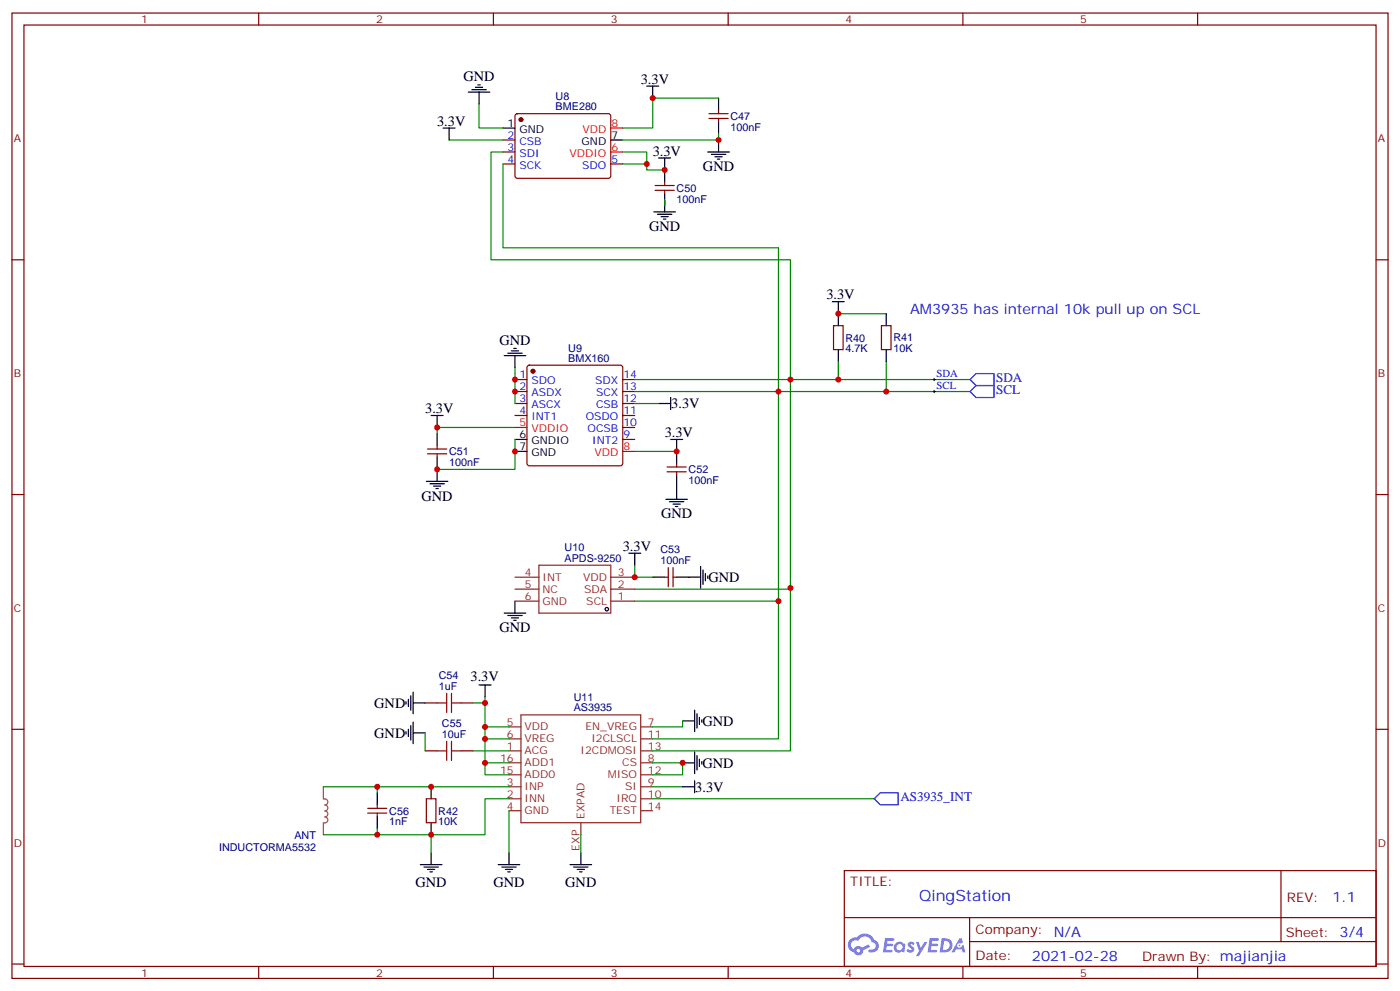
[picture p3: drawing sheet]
<svg xmlns="http://www.w3.org/2000/svg" width="412mm" height="292mm" viewBox="0 0 412 292" stroke-linecap="round" stroke-linejoin="round" font-family="sans-serif">
<g fill="none" stroke="#870000" stroke-width=".35">
<path d="M3.5 3.8h405.4v284.4h-405.4zM7.1 7.4h398.2v277.3h-398.2zM76.2 3.8v3.6M145.3 3.8v3.6M214.5 3.8v3.6M283.6 3.8v3.6M352.8 3.8v3.6M3.5 76.5h3.6M405.3 76.5h3.6M3.5 145.7h3.6M405.3 145.7h3.6M3.5 214.8h3.6"/>
<path d="M405.3 214.8h3.6M248.7 256.4h156.6v28.3h-156.6zM377.3 256.5v20.8M248.7 270.3h156.5M285.6 277.3h119.6M285.6 270.3v14.1M3.5 284h3.6M76.2 284.7v3.5M145.3 284.7v3.5M214.5 284.7v3.5M283.6 284.7v3.5M352.8 284.7v3.5"/>
<path d="M405.3 284h3.6"/>
</g>
<g fill="#5487ff">
<path d="M267.7 277.6a1.22 1.22 0 0 1 1.7 .3l-.4 .6a.47 .47 0 0 0-.3-.5 .47 .47 0 0 0-.5 .2l.1 .3a1.14 1.14 0 0 1 .8 1.7 1.14 1.14 0 0 1-1.9 0l-.2-.2 .5-.5 .7 .4a.29 .29 0 0 0 .3-.3 .29 .29 0 0 0-.2-.3 1.04 1.04 0 0 1-.6-1.7z"/>
<path d="M260.7 276.4h2.4l.3 .1-.2 .5-1.8 .1-.1 .9h1.5l.3 .3-.3 .4h-1.6l-.2 1.1h1.7l.2 .4-.2 .3h-2.6z"/>
<path d="M273.8 276.4h2.4l.3 .1-.1 .5-1.8 .1-.2 .9h1.6l.3 .3-.4 .4h-1.6l-.1 1.1h1.7l.2 .4-.2 .3h-2.6z"/>
<path d="M282.6 276.4h.7l.3 1.2-.6 .3a.69 .69 0 0 0-1 .3 .69 .69 0 0 0 .4 1 .69 .69 0 0 0 .9-.6l.5-.3 .6 2.2h-.8l-.2-.9h-1.8l-.5 .9h-.8z"/>
<path d="M269.8 277.4h.8l.6 1.9 1.1-1.9h.9l-2.6 4.2h-.8l.9-1.5z"/>
<path d="M277.4 276.4l-.6 4.1h1.3a2.11 2.11 0 0 0 2.5-2.1 2.11 2.11 0 0 0-2.5-2zM278.1 277.1a1.39 1.39 0 0 1 1.7 1.4 1.39 1.39 0 0 1-1.8 1.3h-.3z"/>
<path d="M263.7 278a1.54 1.54 0 0 0-.1 2.1 1.54 1.54 0 0 0 2.2 .2l.6 .2 .3-2.3-.2-.2-.4-.1a1.49 1.49 0 0 0-2.4 .1zM264 279a.94 .94 0 0 1 1.8 0 .94 .94 0 0 1-1.8 0z"/>
<path d="M250.4 276.7a2.18 2.18 0 0 0 1.1 3.8 1.44 1.44 0 0 0 1.6 .9 1.44 1.44 0 0 0 1.2-1.5l2-1-.5-.7-1.9 .9a1.47 1.47 0 0 0-2.4 .5 1.39 1.39 0 0 1-.7-2 1.39 1.39 0 0 1 2-.5 2.12 2.12 0 0 1 2.2-1.3 2.12 2.12 0 0 1 1.9 1.7 1.14 1.14 0 0 1 1.1 1.4 1.14 1.14 0 0 1-1.7 .8 .43 .43 0 0 0-.5 .3 .43 .43 0 0 0 .4 .5 1.98 1.98 0 0 0 2.5-1.2 1.98 1.98 0 0 0-1.2-2.5 3.1 3.1 0 0 0-5.3-.7l-.9 .1zM252.3 280a.55 .55 0 0 1 1.1 0 .55 .55 0 0 1-1.1 0z"/>
<circle cx="282.6" cy="278.5" r=".26"/>
</g>
<g fill="#870000" stroke="#870000" stroke-width=".35">
<circle cx="153.5" cy="35.2" r=".53"/>
<circle cx="157" cy="109.3" r=".53"/>
</g>
<g fill="none" stroke="#870000" stroke-width=".35">
<path d="M151.9 33.7l.5-.2h27.1l.4 .7v17.9l-.7 .4h-27.1l-.4-.7v-17.6zM208.8 33.5h5.7M208.8 34.9h5.7M211.7 32.4v1.1M211.7 34.9v1M148.2 41.2h3.5M148.2 44.8h3.5M148.2 48.3h3.5M179.9 48.3h3.5M193 54.6h5.6M193 56.1h5.6M195.8 53.6v1"/>
<path d="M195.8 56.1v1M245.5 95.9h2.9v7.1h-2.9zM259.6 95.9h2.9v7.1h-2.9zM151.7 111.8h3.5M151.7 115.3h3.5M151.7 118.9h3.5M155.5 107.8l.4-.2h26.8l.5 .2 .2 .5v28.2l-.2 .5-.5 .2h-26.8l-.5-.2-.2-.5v-28.2zM183.4 111.8h3.6M183.4 115.3h3.6M183.4 118.9h3.6M125.9 132.3h5.7M125.9 133.7h5.7"/>
<path d="M128.8 131.2v1.1M128.8 133.7v1M151.7 122.4h3.5M183.4 122.4h3.6M183.4 129.4h3.6M183.4 125.9h3.6M196.5 137.5h5.6M196.5 139h5.6M199.3 136.5v1M199.3 139v1M195.8 170h1M196.8 167.2v5.6"/>
<path d="M198.3 167.2v5.6M198.3 170h1M125.2 207h3.6M135.8 207h3.5M108.3 239.5h5.6M108.3 238.1h5.6M111.1 237v1.1M111.1 239.5v1.1M125.2 221.2h3.6M125.6 235.3h2.8v7h-2.8zM135.8 221.2h3.5"/>
</g>
<g fill="none" stroke="#000" stroke-width=".35">
<path d="M130.5 37.7h3.6M132.3 37.7v3.5M137.9 27.1h6.4M139 26.4h4.2M140.1 25.7h2.1M140.8 25h.7M141.1 27.1v3.6M148.2 37.7h3.5M190.5 25.4h3.5M192.3 25.4v3.5M211.7 28.9v3.5M211.7 35.9v3.6"/>
<path d="M179.9 41.2h3.5M194 46.5h3.6M195.8 46.5v7.1M195.8 57.1v5.3M208.5 44.8h6.3M209.5 45.5h4.3M210.6 46.2h2.1M211.3 46.9h.7M211.7 41.2v3.6M192.6 62.4h6.4M193.7 63.1h4.2M194.7 63.8h2.1"/>
<path d="M195.4 64.5h.7M245.2 88.9h3.5M246.9 88.9v7M261.1 92.4v3.5M148.5 104.7h6.4M149.6 104h4.2M150.6 103.3h2.2M151.3 102.6h.7M151.7 104.7v3.6M194 118.9h3.6M197.6 117.1v3.5M246.9 103v3.5"/>
<path d="M261.1 103v3.5M127 122.4h3.5M128.8 122.4v3.5M128.8 127.7v3.5M128.8 134.7v7.1M151.7 129.4h3.5M151.7 133h3.5M197.6 129.4h3.5M199.3 129.4v7.1M125.6 141.8h6.3M126.6 142.5h4.3M127.7 143.2h2.1"/>
<path d="M128.4 143.9h.7M196.1 147.1h6.4M197.2 147.8h4.2M198.3 148.5h2.1M199 149.2h.7M199.3 140v7.1M151.7 177.1v3.5M185.2 162.9h3.5M187 162.9v3.6M192.3 170h3.5M199.3 170h7.1M206.4 166.8v6.4"/>
<path d="M207.1 167.9v4.2M207.8 168.9v2.2M208.5 169.7v.7M148.5 180.6h6.4M149.6 181.3h4.2M150.6 182h2.2M151.3 182.7h.7M119.6 206.7v.7M119.6 215.5v.7M120.3 206v2.1M120.3 214.8v2.1M121 204.9v4.3"/>
<path d="M121 213.7v4.3M121.7 215.9h3.5M121.7 203.9v6.3M121.7 212.7v6.3M121.7 207h3.5M141.1 201.8h3.5M142.9 201.8v3.5M201.1 212.3h3.5M204.6 209.2v6.3M205.3 210.2v4.3M206 211.3v2.1M206.7 212v.7"/>
<path d="M111.1 233.5v3.5M127 231.7v3.6M201.1 224.7h3.5M201.1 231.7h3.5M204.6 221.5v6.4M204.6 230v3.5M205.3 222.6v4.2M206 223.6v2.1M206.7 224.3v.7M111.1 240.6v3.5M123.8 254.7h6.4M124.9 255.4h4.2"/>
<path d="M125.9 256.1h2.2M126.6 256.8h.8M127 242.3v3.6M127 251.1v3.6M146.8 254.7h6.3M147.8 255.4h4.2M148.9 256.1h2.1M149.6 256.8h.7M149.9 251.1v3.6M167.9 254.7h6.4M169 255.4h4.2M170 256.1h2.2"/>
<path d="M170.7 256.8h.7M171.1 251.1v3.6"/>
<circle cx="178.8" cy="179.4" r=".51"/>
</g>
<path d="M179.9 37.7h3.5M179.9 44.8h3.5M151.7 125.9h3.5M183.4 133h3.6" fill="none" stroke="#f00" stroke-width=".35"/>
<g fill="none" stroke="#008700" stroke-width=".35">
<path d="M141.1 30.7v7h7.1M211.7 28.9h-19.4v8.8h-8.9M211.7 39.5v1.7h-28.3M132.3 41.2h15.9M148.2 44.8h-3.6v31.7h88.2v97h-45.8M148.2 48.3v24.7h81.1v104.1h-42.3M183.4 44.8h7.1v5.3h5.3M183.4 48.3h7.1M195.8 58.9v1.7M246.9 92.4h14.2M151.7 108.3v10.6M187 115.3h98.8"/>
<path d="M187 111.8h98.8M187 118.9h7M246.9 106.5v5.3M261.1 106.5v8.8M151.7 129.4v8.9h-22.9M151.7 125.9h-22.9v1.8M187 133h12.3M187 166.5v3.5h5.3M229.3 177.1v40.5h-37M232.8 173.2v48h-40.5M125.2 215.9v5.3M139.3 207h3.6"/>
<path d="M142.9 205.3v12.3h7M142.9 217.6v10.6h7M142.9 214.1h7M201.1 212.3v1.8h-8.8M95.2 231.7h54.7M111.1 231.7v1.8M139.3 221.2h10.6M142.9 224.7h7M149.9 235.3h-7v10.6h-47.7M149.9 238.8v12.3M192.3 224.7h8.8v3.5h-8.8M192.3 231.7h8.8"/>
<path d="M192.3 235.3h65.2M111.1 244.1v1.8M127 245.9v5.2M171.1 245.9v5.2"/>
</g>
<path d="M285.8 111.8l1.7-1.8h5.3v3.6h-5.3zM287.5 113.6h5.3v3.5h-5.3l-1.7-1.8zM257.5 235.3l1.8-1.8h5.3v3.5h-5.3z" fill="none" stroke="#00f" stroke-width=".35"/>
<path d="M274.8 111.8h.7M274.8 115.3h.7M275.2 111.4v.7M275.2 115v.7" fill="none" stroke="#000" stroke-width=".29"/>
<g fill="none" stroke="#8c2424" stroke-width=".35">
<path d="M151.7 177.1h7M151.7 173.5h7M151.7 170h7M158.7 166.5h21.2v14.1h-21.2zM179.9 177.1h7.1M179.9 173.5h7.1M179.9 170h7.1M149.9 214.1h3.6M149.9 217.6h3.6M153.5 210.6h35.2v31.7h-35.2zM188.7 214.1h3.6M188.7 217.6h3.6"/>
<path d="M149.9 221.2h3.6M149.9 224.7h3.6M149.9 228.2h3.6M149.9 231.7h3.6M149.9 235.3h3.6M149.9 238.8h3.6M188.7 221.2h3.6M188.7 224.7h3.6M188.7 228.2h3.6M188.7 231.7h3.6M188.7 235.3h3.6M188.7 238.8h3.6"/>
<path d="M171.1 242.3v3.6"/>
</g>
<path d="M95.2 235.3a.92 .92 0 0 1 1.3 .6 .92 .92 0 0 1-.8 1.2 .88 .88 0 0 1 .9 .9 .88 .88 0 0 1-.9 .9 .88 .88 0 0 1 .9 .8 .88 .88 0 0 1-.9 .9 .93 .93 0 0 1 .8 1.2 .93 .93 0 0 1-1.3 .6v3.5M95.2 231.7v3.5" fill="none" stroke="#a64a4a" stroke-width=".35"/>
<path d="M128.8 207h2.8M131.6 204.2v5.7M131.6 218.3v5.7M133 204.2v5.7M133 218.3v5.7M133 207h2.8M128.8 221.2h2.8M133 221.2h2.8" fill="none" stroke="#a10000" stroke-width=".35"/>
<g fill="#c00">
<circle cx="211.7" cy="41.2" r=".88"/>
<circle cx="195.8" cy="50.1" r=".88"/>
<circle cx="151.7" cy="133" r=".88"/>
<circle cx="128.8" cy="125.9" r=".88"/>
<circle cx="128.8" cy="138.3" r=".88"/>
<circle cx="151.7" cy="115.3" r=".88"/>
<circle cx="151.7" cy="111.8" r=".88"/>
<circle cx="190.5" cy="48.3" r=".88"/>
<circle cx="229.3" cy="115.3" r=".88"/>
<circle cx="232.8" cy="111.8" r=".88"/>
<circle cx="261.1" cy="115.3" r=".88"/>
<circle cx="246.9" cy="92.4" r=".88"/>
<circle cx="246.9" cy="111.8" r=".88"/>
<circle cx="187" cy="170" r=".88"/>
<circle cx="192.3" cy="28.9" r=".88"/>
<circle cx="142.9" cy="214.1" r=".88"/>
<circle cx="201.1" cy="224.7" r=".88"/>
<circle cx="127" cy="245.9" r=".88"/>
<circle cx="127" cy="231.7" r=".88"/>
<circle cx="111.1" cy="231.7" r=".88"/>
<circle cx="111.1" cy="245.9" r=".88"/>
<circle cx="229.3" cy="177.1" r=".88"/>
<circle cx="232.8" cy="173.2" r=".88"/>
<circle cx="142.9" cy="207" r=".88"/>
<circle cx="199.3" cy="133" r=".88"/>
<circle cx="142.9" cy="217.6" r=".88"/>
<circle cx="142.9" cy="224.7" r=".88"/>
</g>
<text font-size="4.6" fill="#00f" x="270.8" y="265.5">QingStation</text>
<g font-size="4.2">
<text x="136.5" y="23.9">GND</text>
<text x="188.7" y="24.7">3.3V</text>
<text x="128.8" y="37">3.3V</text>
<text x="192.3" y="45.8">3.3V</text>
<text x="207.1" y="50.4">GND</text>
<text x="191.2" y="68.1">GND</text>
<text x="243.4" y="88.2">3.3V</text>
<text x="147.1" y="101.6">GND</text>
<text x="125.2" y="121.7">3.3V</text>
<text x="197.7" y="120.3">3.3V</text>
<text x="195.8" y="128.7">3.3V</text>
<text x="124.2" y="147.4">GND</text>
<text x="194.7" y="152.7">GND</text>
<text x="183.4" y="162.2">3.3V</text>
<text x="208.7" y="171.4">GND</text>
<text x="147.1" y="186.2">GND</text>
<text x="138.6" y="200.6">3.3V</text>
<text x="110.3" y="208.5">GND</text>
<text x="206.9" y="213.8">GND</text>
<text x="110.3" y="217.3">GND</text>
<text x="206.9" y="226.1">GND</text>
<text x="204.8" y="233.2">3.3V</text>
<text x="122.4" y="261.4">GND</text>
<text x="145.3" y="261.4">GND</text>
<text x="166.5" y="261.4">GND</text>
</g>
<g font-size="4.2" fill="#00f">
<text x="268.1" y="92.4">AM3935 has internal 10k pull up on SCL</text>
<text x="392.5" y="265.7">1.1</text>
<text x="310.4" y="275.8">N/A</text>
<text x="304" y="283.1">2021-02-28</text>
</g>
<g font-size="3.9" fill="#00f">
<text x="293.4" y="112.5">SDA</text>
<text x="293.4" y="116.1">SCL</text>
<text x="265.2" y="236">AS3935_INT</text>
</g>
<g font-size="3.9" fill="#800">
<text x="250.5" y="261">TITLE:</text>
<text x="379.1" y="265.7">REV:</text>
<text x="287.4" y="275.2">Company:</text>
<text x="378.7" y="275.8">Sheet: 3/4</text>
<text x="287.4" y="282.9">Date:</text>
<text x="336.4" y="283">Drawn By: majianjia</text>
</g>
<g font-size="3.2" fill="#800">
<text x="41.6" y="6.8">1</text>
<text x="110.8" y="6.8">2</text>
<text x="179.9" y="6.8">3</text>
<text x="249.1" y="6.8">4</text>
<text x="318.2" y="6.8">5</text>
<text x="4.1" y="41.9">A</text>
<text x="405.9" y="41.9">A</text>
<text x="4.1" y="111.1">B</text>
<text x="405.9" y="111.1">B</text>
<text x="4.1" y="180.2">C</text>
<text x="405.9" y="180.2">C</text>
<text x="4.1" y="249.4">D</text>
<text x="405.9" y="249.4">D</text>
<text x="41.6" y="287.7">1</text>
<text x="110.8" y="287.7">2</text>
<text x="179.9" y="287.7">3</text>
<text x="249.1" y="287.7">4</text>
<text x="318.2" y="287.7">5</text>
</g>
<g font-size="3.2" fill="#000080">
<text x="163.7" y="29.5">U8</text>
<text x="163.7" y="32.4">BME280</text>
<text x="215.2" y="35.3">C47</text>
<text x="215.2" y="38.5">100nF</text>
<text x="199.3" y="59.7">100nF</text>
<text x="199.3" y="56.5">C50</text>
<text x="249.1" y="100.6">R40</text>
<text x="263.2" y="100.6">R41</text>
<text x="167.4" y="106.5">BMX160</text>
<text x="167.4" y="103.6">U9</text>
<text x="249.1" y="103.8">4.7K</text>
<text x="263.2" y="103.8">10K</text>
<text x="132.3" y="137.3">100nF</text>
<text x="132.3" y="134.1">C51</text>
<text x="202.8" y="142.6">100nF</text>
<text x="202.8" y="139.4">C52</text>
<text x="166.3" y="165.4">APDS-9250</text>
<text x="166.3" y="162.2">U10</text>
<text x="194.5" y="166.1">100nF</text>
<text x="194.5" y="162.9">C53</text>
<text x="129.3" y="203.2">1uF</text>
<text x="129.3" y="200">C54</text>
<text x="169" y="209.5">AS3935</text>
<text x="169" y="206.3">U11</text>
<text x="130.2" y="214.1">C55</text>
<text x="130.2" y="217.3">10uF</text>
<text x="114.7" y="239.9">C56</text>
<text x="129.1" y="239.9">R42</text>
<text x="114.7" y="243.1">1nF</text>
<text x="129.1" y="243.1">10K</text>
<text x="64.5" y="250.6">INDUCTORMA5532</text>
<text x="86.7" y="247">ANT</text>
</g>
<g font-size="3.2">
<text x="149.5" y="37.4">1</text>
<text x="153" y="39.1">GND</text>
<text x="180.1" y="40.9">7</text>
<text x="171.3" y="42.7">GND</text>
<text x="153" y="129.1">6</text>
<text x="156.5" y="130.8">GNDIO</text>
<text x="153" y="132.6">7</text>
<text x="156.5" y="134.4">GND</text>
</g>
<g font-size="3.2" fill="#00f">
<text x="149.5" y="40.9">2</text>
<text x="149.5" y="44.4">3</text>
<text x="149.5" y="47.9">4</text>
<text x="153" y="42.7">CSB</text>
<text x="153" y="46.2">SDI</text>
<text x="180.1" y="47.9">5</text>
<text x="153" y="49.7">SCK</text>
<text x="171.5" y="49.7">SDO</text>
<text x="153" y="111.4">1</text>
<text x="156.5" y="113.2">SDO</text>
<text x="175.4" y="113.2">SDX</text>
<text x="183.6" y="111.4">14</text>
<text x="275.9" y="110.9">SDA</text>
<text x="153" y="115">2</text>
<text x="153" y="118.5">3</text>
<text x="156.5" y="116.7">ASDX</text>
<text x="175.6" y="116.7">SCX</text>
<text x="183.6" y="118.5">12</text>
<text x="183.6" y="115">13</text>
<text x="275.9" y="114.4">SCL</text>
<text x="153" y="122">4</text>
<text x="156.5" y="120.3">ASCX</text>
<text x="156.5" y="123.8">INT1</text>
<text x="172.5" y="123.8">OSDO</text>
<text x="175.6" y="120.3">CSB</text>
<text x="183.6" y="125.6">10</text>
<text x="183.6" y="122">11</text>
<text x="173.1" y="127.3">OCSB</text>
<text x="174.5" y="130.8">INT2</text>
<text x="183.6" y="129.1">9</text>
</g>
<g font-size="3.2" fill="#f00">
<text x="171.6" y="39.1">VDD</text>
<text x="180.1" y="37.4">8</text>
<text x="167.7" y="46.2">VDDIO</text>
<text x="180.1" y="44.4">6</text>
<text x="153" y="125.6">5</text>
<text x="156.5" y="127.3">VDDIO</text>
<text x="175.1" y="134.4">VDD</text>
<text x="183.6" y="132.6">8</text>
</g>
<g font-size="3.2" fill="#8d2323">
<text x="154.6" y="169.7">4</text>
<text x="154.6" y="173.2">5</text>
<text x="159.8" y="171.1">INT</text>
<text x="171.8" y="171.1">VDD</text>
<text x="182" y="173.2">2</text>
<text x="182" y="169.7">3</text>
<text x="154.6" y="176.7">6</text>
<text x="159.8" y="174.6">NC</text>
<text x="159.8" y="178.1">GND</text>
<text x="172.1" y="174.6">SDA</text>
<text x="172.7" y="178.1">SCL</text>
<text x="182" y="176.7">1</text>
<text x="149.3" y="213.7">5</text>
<text x="154.5" y="215.2">VDD</text>
<text x="172.4" y="215.2">EN_VREG</text>
<text x="190.9" y="213.7">7</text>
<text x="149.3" y="217.3">6</text>
<text x="149.3" y="220.8">1</text>
<text x="154.5" y="218.7">VREG</text>
<text x="174.2" y="218.7">I2CLSCL</text>
<text x="190.9" y="217.3">11</text>
<text x="190.9" y="220.8">13</text>
<text x="147.3" y="224.3">16</text>
<text x="147.3" y="227.9">15</text>
<text x="154.5" y="222.2">ACG</text>
<text x="154.5" y="225.7">ADD1</text>
<text x="171" y="222.2">I2CDMOSI</text>
<text x="183.3" y="225.7">CS</text>
<text x="190.9" y="224.3">8</text>
<text x="190.9" y="227.9">12</text>
<text x="149.3" y="231.4">3</text>
<text x="154.5" y="229.3">ADD0</text>
<text x="154.5" y="232.8">INP</text>
<text x="179" y="229.3">MISO</text>
<text x="184.2" y="232.8">SI</text>
<text x="190.9" y="231.4">9</text>
<text x="149.3" y="234.9">2</text>
<text x="149.3" y="238.4">4</text>
<text x="154.5" y="236.3">INN</text>
<text x="154.5" y="239.9">GND</text>
<text x="179.6" y="239.9">TEST</text>
<text x="181.6" y="236.3">IRQ</text>
<text x="190.9" y="234.9">10</text>
<text x="190.9" y="238.4">14</text>
<text x="172.2" y="241.3" transform="rotate(-90 172.2 241.3)">EXPAD</text>
<text x="170.7" y="250.5" transform="rotate(-90 170.7 250.5)">EXP</text>
</g>
</svg>
